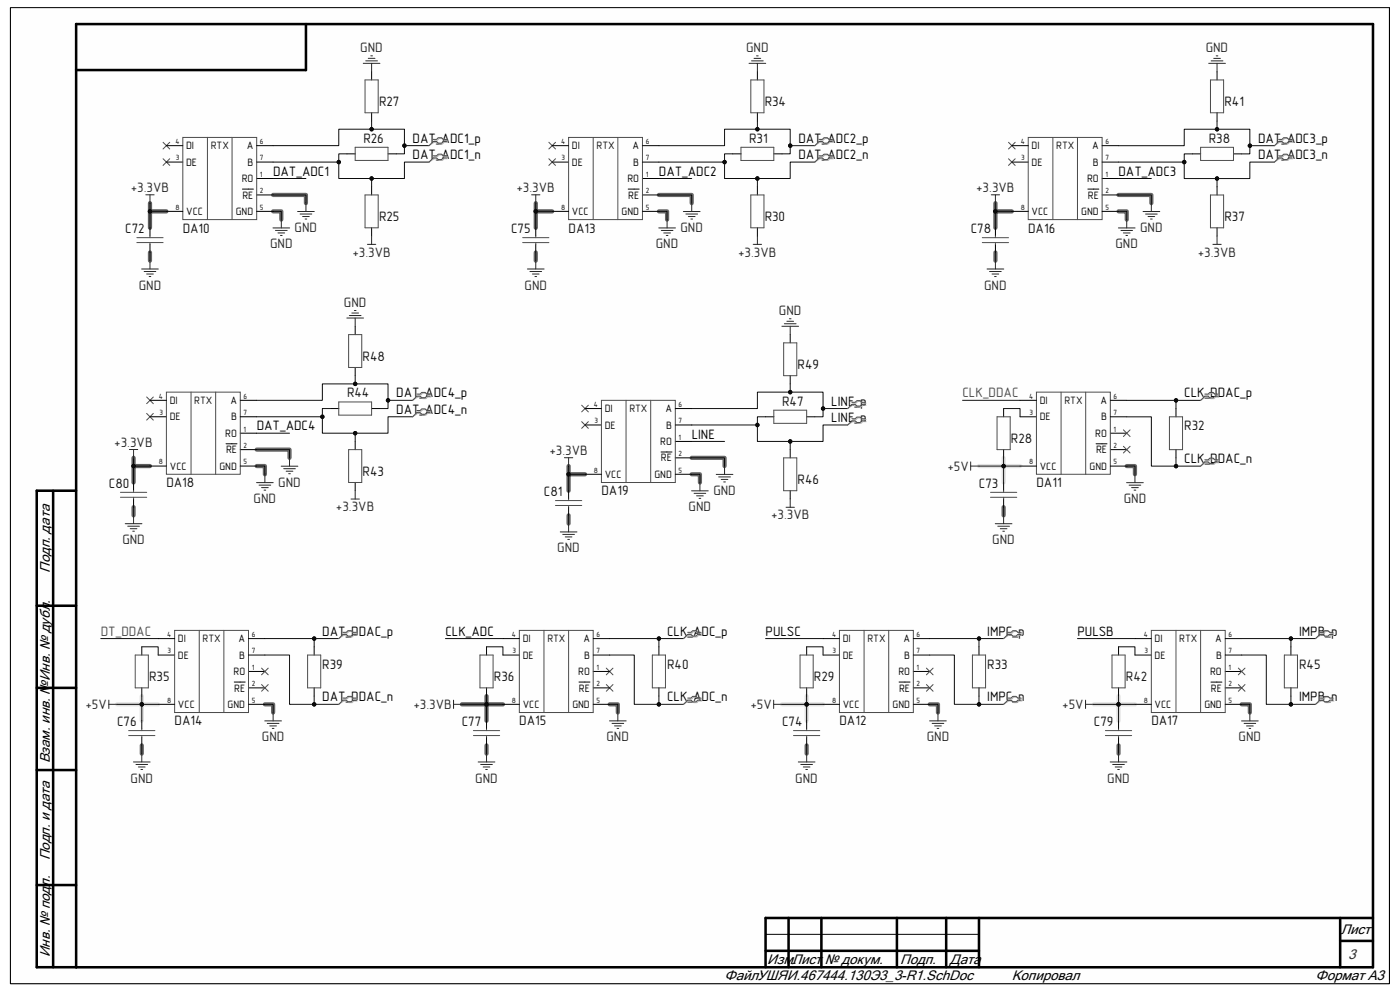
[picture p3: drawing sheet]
<svg xmlns="http://www.w3.org/2000/svg" width="420mm" height="297mm" viewBox="0 0 420 297" stroke-linecap="round" stroke-linejoin="round" font-family="sans-serif">
<path d="M3.1 2.3h413.7v292.5h-413.7z" fill-rule="evenodd" fill="#fefefe"/>
<path d="M3.1 2.3h413.7v292.5h-413.7z" fill="none" stroke="#000" stroke-width=".3"/>
<path d="M3.1 2.3h413.7v292.5h-413.7z" fill-rule="evenodd" fill="#fefefe"/>
<g fill="none" stroke="#000" stroke-width=".3">
<path d="M3.1 2.3h413.7v292.5h-413.7zM111.5 21.5v2.5M111.5 33.8v2.5M111.5 56v2.4M45 68.3v2.4M45 73.2v2.5M111.5 68.3v2.4M160.7 68.3v2.4M160.7 73.2v2.5M170.6 147.1v2.4M170.6 152v2.5M42.5 193.9v2.4"/>
<path d="M47.5 196.3h4.9M47.5 191.4h4.9M74.5 196.3h5M74.5 191.4h5M94.2 193.9v2.4M146 193.9v2.4M197.7 193.9v2.4M242 193.9v2.4M246.9 196.3h4.9M246.9 191.4h4.9M274 196.3h4.9M274 191.4h4.9"/>
<path d="M293.7 193.9v2.4M335.6 193.9v2.4M340.5 196.3h4.9M340.5 191.4h4.9M367.6 196.3h4.9M367.6 191.4h4.9M387.3 193.9v2.4M42.5 206.2v2.4M42.5 216v2.5M47.5 211.1h4.9M70.3 204.4h3.3M74.5 206.2h5"/>
<path d="M74.5 201.2h5M74.5 211.1h5M94.2 206.2v2.4M146 206.2v2.4M146 216v2.5M197.7 206.2v2.4M242 206.2v2.4M242 216v2.5M246.9 211.1h4.9M269.7 204.4h3.3M274 206.2h4.9M274 201.2h4.9"/>
<path d="M274 211.1h4.9M293.7 206.2v2.4M335.6 206.2v2.4M335.6 216v2.5M340.5 211.1h4.9M363.3 204.4h3.3M367.6 206.2h4.9M367.6 201.3h4.9M367.6 211.1h4.9M387.3 206.2v2.4M42.5 220.9v2.5M146 220.9v2.5"/>
<path d="M242 220.9v2.5M335.6 220.9v2.5M229.7 280h64"/>
</g>
<g fill="none" stroke="#686868" stroke-width="1.3">
<path d="M81.9 58.4h9.9v2.5M197.7 58.4h9.8v2.5M335.6 58.4h9.8v2.5M45 75.7v2.4M81.9 63.3h2.5v2.5M160.7 75.7v2.4M197.7 63.4h2.4v2.4M298.6 75.7v2.4M335.6 63.4h2.4v2.4M77 139.7h2.5v2.4M77 134.8h9.9v2.4M207.5 137.2h9.9v2.5"/>
<path d="M338 139.7h2.5v2.4M40.1 152v2.5M170.6 154.5v2.4M207.5 142.1h2.5v2.5M301.1 152v2.5M79.5 211.1h2.4v2.5M182.9 211.1h2.4v2.5M278.9 211.1h2.5v2.5M372.5 211.1h2.4v2.5M42.5 223.4v2.5M146 223.4v2.5M242 223.4v2.5"/>
<path d="M335.6 223.4v2.5"/>
</g>
<path d="M45 60.9v2.4M49.9 63.3h-4.9v5M160.7 60.9v2.5h5M160.7 63.4v4.9M298.6 60.9v2.5M303.5 63.4h-4.9v4.9M40.1 137.2v2.5M45 139.7h-4.9v4.9M170.6 139.7v2.4M175.5 142.1h-4.9v5M138.6 211.1h12.3M146 208.6v7.4" fill="none" stroke="#5a5a5a" stroke-width="1.3"/>
<path d="M293.7 139.7h12.3M301.1 137.2v7.4M35.1 211.1h12.4M42.5 208.6v7.4M234.6 211.1h12.3M242 208.6v7.4M328.2 211.1h12.3M335.6 208.6v7.4" fill="none" stroke="#e2e2e2" stroke-width="1.3"/>
<g fill="none" stroke="#000" stroke-width=".76">
<path d="M91.8 7.2v13.8h-69M15.9 147.1v142.8M22.8 147.1h-11.8v142.8h400.9v-282.7h-389.1v282.7M11 181.5h11.8M11 206.2h11.8M11 230.8h11.8M11 265.3h11.8M236.6 275.1v14.8M246.4 275.1v14.8M269.1 275.1v14.8M283.8 275.1v14.8M293.7 275.1v14.8"/>
<path d="M402 275.1v14.8M411.9 275.1h-182.2v14.8M229.7 285h64M402 282h9.9"/>
</g>
<g fill="none" stroke="#4c4c4c" stroke-width=".3">
<path d="M109.5 24h3.9v9.8h-3.9zM48.9 47.6l2 2M48.9 42.7l2 2M50.9 47.6l-2 2M50.9 42.7l-2 2M109.5 58.4h3.9v9.9h-3.9zM164.7 47.6l2 2M164.7 42.7l2 2M166.7 47.6l-2 2M166.7 42.7l-2 2M41.1 72.7h7.8M41.1 71.2h7.8"/>
<path d="M45 70.7v.5M45 72.7v.5M156.8 72.7h7.9M156.8 71.2h7.9M160.7 70.7v.5M160.7 72.7v.5M174.5 126.4l2 2M174.5 121.4l2 2M176.5 126.4l-2 2M176.5 121.4l-2 2M166.6 151.5h7.9M166.6 150h7.9"/>
<path d="M170.6 149.5v.5M170.6 151.5v.5M40.6 196.3h3.9v9.9h-3.9zM52.4 188.9h22.1v24.7h-22.1zM59.8 188.9v24.7M67.2 188.9v24.7M92.3 196.3h3.9v9.9h-3.9zM144 196.3h3.9v9.9h-3.9zM195.7 196.3h3.9v9.9h-3.9zM240 196.3h4v9.9h-4zM251.8 188.9h22.2v24.7h-22.2zM259.2 188.9v24.7"/>
<path d="M266.6 188.9v24.7M291.7 196.3h4v9.9h-4zM333.6 196.3h3.9v9.9h-3.9zM345.4 188.9h22.2v24.7h-22.2zM352.8 188.9v24.7M360.2 188.9v24.7M385.3 196.3h3.9v9.9h-3.9zM38.6 219h7.9M42.5 218.5v.5M78.5 200.2l2 2M78.5 205.2l2 2M80.5 200.2l-2 2"/>
<path d="M80.5 205.2l-2 2M142 219h7.9M146 218.5v.5M181.9 200.2l2 2M181.9 205.2l2 2M183.9 200.2l-2 2M183.9 205.2l-2 2M238 219h7.9M242 218.5v.5M277.9 200.2l2 2M277.9 205.2l2 2M279.9 200.2l-2 2"/>
<path d="M279.9 205.2l-2 2M331.6 219h7.9M335.6 218.5v.5M371.5 200.2l2 2M371.5 205.2l2 2M373.5 200.2l-2 2M373.5 205.2l-2 2M38.6 220.5h7.9M42.5 220.5v.4M142 220.5h7.9M146 220.5v.4M238 220.5h7.9"/>
<path d="M242 220.5v.4M331.6 220.5h7.9M335.6 220.5v.4"/>
</g>
<g fill="none" stroke="#262626" stroke-width=".3">
<path d="M109 19h5M109.7 18.2h3.5M110.5 17.5h2M111.2 16.7h.5M111.5 19v2.5M43.7 58.4h2.5M45 58.4v2.5M159.5 58.4h2.5M160.7 58.4v2.5M45 78.1v2.5M81.9 68.3h5M82.6 69.1h3.5"/>
<path d="M83.4 69.8h2M84.1 70.6h.5M84.4 65.8v2.5M89.3 63.4h5M90 64.1h3.5M90.8 64.9h2M91.5 65.6h.5M91.8 60.9v2.5M110.2 73.2h2.5M111.5 70.7v2.5M160.7 78.1v2.5M197.6 68.3h5"/>
<path d="M198.4 69.1h3.5M199.1 69.8h2M199.9 70.6h.5M200.1 65.8v2.5M205 63.4h5M205.8 64.1h3.5M206.5 64.9h2M207.3 65.6h.5M207.5 60.9v2.5M42.5 80.6h5M43.2 81.4h3.5M44 82.1h2"/>
<path d="M44.7 82.9h.5M158.2 80.6h5M159 81.4h3.5M159.7 82.1h2M160.5 82.9h.5M169.3 137.2h2.5M170.6 137.2v2.5M217.4 139.7v2.5M168.1 159.4h5M170.6 156.9v2.5M207.5 147.1h5M208.2 147.9h3.5"/>
<path d="M209 148.6h2M209.7 149.4h.5M210 144.6v2.5M214.9 142.2h5M215.6 142.9h3.5M216.4 143.7h2M217.1 144.4h.5M168.8 160.2h3.5M169.6 160.9h2M170.3 161.7h.5M32.6 211.1h2.5M32.6 209.8v2.5"/>
<path d="M79.4 216.1h5M80.2 216.8h3.5M80.9 217.6h2M81.7 218.3h.5M81.9 213.6v2.5M136.1 211.1h2.5M136.1 209.8v2.5M182.8 216.1h5.1M183.6 216.8h3.5M184.4 217.6h2M185.1 218.3h.5M185.3 213.6v2.5"/>
<path d="M232.1 211.1h2.5M232.1 209.8v2.5M278.9 216.1h5M279.6 216.8h3.5M280.4 217.6h2M281.1 218.3h.5M281.4 213.6v2.5M325.7 209.8v2.5M325.7 211.1h2.5M372.4 216.1h5.1M373.2 216.8h3.5M374 217.6h2"/>
<path d="M374.7 218.3h.5M374.9 213.6v2.5M40 228.4h5M40.8 229.1h3.5M41.5 229.9h2M42.3 230.6h.5M42.5 225.9v2.5M143.4 228.4h5.1M144.2 229.1h3.5M144.9 229.9h2M145.7 230.6h.5M146 225.9v2.5"/>
<path d="M239.5 228.4h5M240.2 229.1h3.5M241 229.9h2M241.7 230.6h.5M242 225.9v2.5M333 228.4h5.1M333.8 229.1h3.5M334.5 229.9h2M335.3 230.6h.5M335.6 225.9v2.5"/>
</g>
<path d="M45 75.7v2.4M49.9 63.3h-4.9v5" fill="none" stroke="#0e0e0e" stroke-width=".3"/>
<circle cx="45" cy="63.3" r=".5" fill="#0e0e0e"/>
<g fill="none" stroke="#0e0e0e" stroke-width=".3">
<path d="M45 60.9v2.4M81.9 63.3h2.5v2.5"/>
<circle cx="45" cy="63.3" r=".5"/>
</g>
<circle cx="45" cy="63.3" r=".5" fill="#0e0e0e"/>
<g fill="none" stroke="#0e0e0e" stroke-width=".3">
<path d="M81.9 58.4h9.9v2.5M81.9 53.5h9.9M160.7 60.9v2.5h5M160.7 75.7v2.4M197.7 63.4h2.4v2.4"/>
<circle cx="45" cy="63.3" r=".5"/>
</g>
<circle cx="160.7" cy="63.4" r=".5" fill="#0e0e0e"/>
<g fill="none" stroke="#0e0e0e" stroke-width=".3">
<path d="M197.7 58.4h9.8v2.5M197.7 53.5h9.8M170.6 154.5v2.4M175.5 142.1h-4.9v5"/>
<circle cx="160.7" cy="63.4" r=".5"/>
</g>
<circle cx="170.6" cy="142.1" r=".5" fill="#0e0e0e"/>
<g fill="none" stroke="#0e0e0e" stroke-width=".3">
<path d="M170.6 139.7v2.4M207.5 142.1h2.5v2.5"/>
<circle cx="170.6" cy="142.1" r=".5"/>
</g>
<circle cx="170.6" cy="142.1" r=".5" fill="#0e0e0e"/>
<g fill="none" stroke="#0e0e0e" stroke-width=".3">
<path d="M207.5 137.2h9.9v2.5M207.5 132.3h9.9M335.6 208.6v7.4M335.6 223.4v2.5"/>
<circle cx="170.6" cy="142.1" r=".5"/>
</g>
<circle cx="335.6" cy="211.1" r=".5" fill="#0e0e0e"/>
<g fill="none" stroke="#0e0e0e" stroke-width=".3">
<path d="M335.6 211.1h4.9"/>
<circle cx="335.6" cy="211.1" r=".5"/>
</g>
<circle cx="335.6" cy="211.1" r=".5" fill="#0e0e0e"/>
<g fill="none" stroke="#0e0e0e" stroke-width=".3">
<path d="M335.6 193.9h4.9v2.4M328.2 211.1h7.4M372.5 211.1h2.4v2.5"/>
<circle cx="335.6" cy="211.1" r=".5"/>
</g>
<circle cx="335.6" cy="211.1" r=".5" fill="#0e0e0e"/>
<g fill="none" stroke="#0e0e0e" stroke-width=".3">
<path d="M323.2 191.4h17.3M372.5 191.4h14.8v2.5"/>
<circle cx="335.6" cy="211.1" r=".5"/>
</g>
<circle cx="387.3" cy="191.4" r=".5" fill="#0e0e0e"/>
<g fill="none" stroke="#0e0e0e" stroke-width=".3">
<path d="M387.3 191.4h7.4"/>
<circle cx="387.3" cy="191.4" r=".5"/>
</g>
<circle cx="387.3" cy="191.4" r=".5" fill="#0e0e0e"/>
<g fill="none" stroke="#0e0e0e" stroke-width=".3">
<path d="M372.5 196.3h7.4v14.8h14.8"/>
<circle cx="387.3" cy="191.4" r=".5"/>
</g>
<circle cx="387.3" cy="211.1" r=".5" fill="#0e0e0e"/>
<g fill="none" stroke="#0e0e0e" stroke-width=".3">
<path d="M387.3 208.6v2.5"/>
<circle cx="387.3" cy="211.1" r=".5"/>
</g>
<circle cx="387.3" cy="211.1" r=".5" fill="#0e0e0e"/>
<g fill="none" stroke="#0e0e0e" stroke-width=".3">
<path d="M42.5 208.6v7.4M42.5 223.4v2.5"/>
<circle cx="387.3" cy="211.1" r=".5"/>
</g>
<circle cx="42.5" cy="211.1" r=".5" fill="#0e0e0e"/>
<g fill="none" stroke="#0e0e0e" stroke-width=".3">
<path d="M42.5 211.1h5"/>
<circle cx="42.5" cy="211.1" r=".5"/>
</g>
<circle cx="42.5" cy="211.1" r=".5" fill="#0e0e0e"/>
<g fill="none" stroke="#0e0e0e" stroke-width=".3">
<path d="M42.5 193.9h5v2.4M35.1 211.1h7.4M79.5 211.1h2.4v2.5"/>
<circle cx="42.5" cy="211.1" r=".5"/>
</g>
<circle cx="42.5" cy="211.1" r=".5" fill="#0e0e0e"/>
<g fill="none" stroke="#0e0e0e" stroke-width=".3">
<path d="M30.2 191.4h17.3M79.5 191.4h14.7v2.5"/>
<circle cx="42.5" cy="211.1" r=".5"/>
</g>
<circle cx="94.3" cy="191.4" r=".5" fill="#0e0e0e"/>
<g fill="none" stroke="#0e0e0e" stroke-width=".3">
<path d="M94.2 191.4h7.4"/>
<circle cx="94.3" cy="191.4" r=".5"/>
</g>
<circle cx="94.3" cy="191.4" r=".5" fill="#0e0e0e"/>
<g fill="none" stroke="#0e0e0e" stroke-width=".3">
<path d="M79.5 196.3h7.4v14.8h14.7"/>
<circle cx="94.3" cy="191.4" r=".5"/>
</g>
<circle cx="94.3" cy="211.1" r=".5" fill="#0e0e0e"/>
<g fill="none" stroke="#0e0e0e" stroke-width=".3">
<path d="M94.2 208.6v2.5"/>
<circle cx="94.3" cy="211.1" r=".5"/>
</g>
<circle cx="94.3" cy="211.1" r=".5" fill="#0e0e0e"/>
<g fill="none" stroke="#0e0e0e" stroke-width=".3">
<path d="M146 208.6v7.4M146 223.4v2.5"/>
<circle cx="94.3" cy="211.1" r=".5"/>
</g>
<circle cx="146" cy="211.1" r=".5" fill="#0e0e0e"/>
<g fill="none" stroke="#0e0e0e" stroke-width=".3">
<path d="M146 211.1h4.9"/>
<circle cx="146" cy="211.1" r=".5"/>
</g>
<circle cx="146" cy="211.1" r=".5" fill="#0e0e0e"/>
<g fill="none" stroke="#0e0e0e" stroke-width=".3">
<path d="M146 193.9h4.9v2.4M138.6 211.1h7.4M182.9 211.1h2.4v2.5"/>
<circle cx="146" cy="211.1" r=".5"/>
</g>
<circle cx="146" cy="211.1" r=".5" fill="#0e0e0e"/>
<g fill="none" stroke="#0e0e0e" stroke-width=".3">
<path d="M133.6 191.4h17.3M182.9 191.4h14.8v2.5"/>
<circle cx="146" cy="211.1" r=".5"/>
</g>
<circle cx="197.7" cy="191.4" r=".5" fill="#0e0e0e"/>
<g fill="none" stroke="#0e0e0e" stroke-width=".3">
<path d="M197.7 191.4h7.4"/>
<circle cx="197.7" cy="191.4" r=".5"/>
</g>
<circle cx="197.7" cy="191.4" r=".5" fill="#0e0e0e"/>
<g fill="none" stroke="#0e0e0e" stroke-width=".3">
<path d="M182.9 196.3h7.4v14.8h14.8"/>
<circle cx="197.7" cy="191.4" r=".5"/>
</g>
<circle cx="197.7" cy="211.1" r=".5" fill="#0e0e0e"/>
<g fill="none" stroke="#0e0e0e" stroke-width=".3">
<path d="M197.7 208.6v2.5"/>
<circle cx="197.7" cy="211.1" r=".5"/>
</g>
<circle cx="197.7" cy="211.1" r=".5" fill="#0e0e0e"/>
<g fill="none" stroke="#0e0e0e" stroke-width=".3">
<path d="M242 208.6v7.4M242 223.4v2.5"/>
<circle cx="197.7" cy="211.1" r=".5"/>
</g>
<circle cx="242" cy="211.1" r=".5" fill="#0e0e0e"/>
<g fill="none" stroke="#0e0e0e" stroke-width=".3">
<path d="M242 211.1h4.9"/>
<circle cx="242" cy="211.1" r=".5"/>
</g>
<circle cx="242" cy="211.1" r=".5" fill="#0e0e0e"/>
<g fill="none" stroke="#0e0e0e" stroke-width=".3">
<path d="M242 193.9h4.9v2.4M234.6 211.1h7.4M278.9 211.1h2.5v2.5"/>
<circle cx="242" cy="211.1" r=".5"/>
</g>
<circle cx="242" cy="211.1" r=".5" fill="#0e0e0e"/>
<g fill="none" stroke="#0e0e0e" stroke-width=".3">
<path d="M229.7 191.4h17.2M278.9 191.4h14.8v2.5"/>
<circle cx="242" cy="211.1" r=".5"/>
</g>
<circle cx="293.7" cy="191.4" r=".5" fill="#0e0e0e"/>
<g fill="none" stroke="#0e0e0e" stroke-width=".3">
<path d="M293.7 191.4h7.4"/>
<circle cx="293.7" cy="191.4" r=".5"/>
</g>
<circle cx="293.7" cy="191.4" r=".5" fill="#0e0e0e"/>
<g fill="none" stroke="#0e0e0e" stroke-width=".3">
<path d="M278.9 196.3h7.4v14.8h14.8"/>
<circle cx="293.7" cy="191.4" r=".5"/>
</g>
<circle cx="293.7" cy="211.1" r=".5" fill="#0e0e0e"/>
<g fill="none" stroke="#0e0e0e" stroke-width=".3">
<path d="M293.7 208.6v2.5"/>
<circle cx="293.7" cy="211.1" r=".5"/>
</g>
<circle cx="293.7" cy="211.1" r=".5" fill="#0e0e0e"/>
<g fill="none" stroke="#0e0e0e" stroke-width=".3">
<path d="M81.9 43.7h19.7v-5h19.7v5h7.4"/>
<circle cx="293.7" cy="211.1" r=".5"/>
</g>
<circle cx="111.5" cy="38.7" r=".5" fill="#0e0e0e"/>
<circle cx="111.5" cy="38.7" r=".5" fill="none" stroke="#0e0e0e" stroke-width=".3"/>
<circle cx="121.3" cy="43.7" r=".5" fill="#0e0e0e"/>
<g fill="none" stroke="#0e0e0e" stroke-width=".3">
<path d="M81.9 48.6h19.7v4.9h19.7v-4.9h7.4"/>
<circle cx="121.3" cy="43.7" r=".5"/>
</g>
<circle cx="101.6" cy="48.6" r=".5" fill="#0e0e0e"/>
<circle cx="101.6" cy="48.6" r=".5" fill="none" stroke="#0e0e0e" stroke-width=".3"/>
<circle cx="111.5" cy="53.5" r=".5" fill="#0e0e0e"/>
<g fill="none" stroke="#0e0e0e" stroke-width=".3">
<path d="M111.5 53.5v2.5"/>
<circle cx="111.5" cy="53.5" r=".5"/>
</g>
<circle cx="111.5" cy="53.5" r=".5" fill="#0e0e0e"/>
<g fill="none" stroke="#0e0e0e" stroke-width=".3">
<path d="M111.5 36.3v2.4"/>
<circle cx="111.5" cy="53.5" r=".5"/>
</g>
<circle cx="111.5" cy="38.7" r=".5" fill="#0e0e0e"/>
<g fill="none" stroke="#0e0e0e" stroke-width=".3">
<path d="M104.1 46.1h-2.5v2.5"/>
<circle cx="111.5" cy="38.7" r=".5"/>
</g>
<circle cx="101.6" cy="48.6" r=".5" fill="#0e0e0e"/>
<g fill="none" stroke="#0e0e0e" stroke-width=".3">
<path d="M121.3 43.7v2.4h-2.4"/>
<circle cx="101.6" cy="48.6" r=".5"/>
</g>
<circle cx="121.3" cy="43.7" r=".5" fill="#0e0e0e"/>
<g fill="none" stroke="#0e0e0e" stroke-width=".3">
<path d="M197.7 43.7h19.7v-5h19.7v5h7.3"/>
<circle cx="121.3" cy="43.7" r=".5"/>
</g>
<path d="M227.2 21.5v2.5M227.2 33.8v2.5M219.8 46.1h2.5M232.1 46.1h2.5" fill="none" stroke="#000" stroke-width=".3"/>
<path d="M225.2 24h4v9.8h-4zM222.3 44.1h9.8v4h-9.8z" fill="none" stroke="#4c4c4c" stroke-width=".3"/>
<path d="M224.7 19h5M225.5 18.2h3.5M226.2 17.5h2M227 16.7h.5M227.2 19v2.5M226 73.2h2.5M227.2 70.7v2.5" fill="none" stroke="#262626" stroke-width=".3"/>
<circle cx="227.2" cy="38.7" r=".5" fill="#0e0e0e"/>
<circle cx="227.2" cy="38.7" r=".5" fill="none" stroke="#0e0e0e" stroke-width=".3"/>
<circle cx="237.1" cy="43.7" r=".5" fill="#0e0e0e"/>
<g fill="none" stroke="#0e0e0e" stroke-width=".3">
<path d="M197.7 48.6h19.7v4.9h19.7v-4.9h7.3"/>
<circle cx="237.1" cy="43.7" r=".5"/>
</g>
<circle cx="217.4" cy="48.6" r=".5" fill="#0e0e0e"/>
<circle cx="217.4" cy="48.6" r=".5" fill="none" stroke="#0e0e0e" stroke-width=".3"/>
<circle cx="227.2" cy="53.5" r=".5" fill="#0e0e0e"/>
<g fill="none" stroke="#0e0e0e" stroke-width=".3">
<path d="M227.2 53.5v2.5"/>
<circle cx="227.2" cy="53.5" r=".5"/>
</g>
<circle cx="227.2" cy="53.5" r=".5" fill="#0e0e0e"/>
<g fill="none" stroke="#0e0e0e" stroke-width=".3">
<path d="M227.2 36.3v2.4"/>
<circle cx="227.2" cy="53.5" r=".5"/>
</g>
<circle cx="227.2" cy="38.7" r=".5" fill="#0e0e0e"/>
<g fill="none" stroke="#0e0e0e" stroke-width=".3">
<path d="M219.8 46.1h-2.4v2.5"/>
<circle cx="227.2" cy="38.7" r=".5"/>
</g>
<circle cx="217.4" cy="48.6" r=".5" fill="#0e0e0e"/>
<g fill="none" stroke="#0e0e0e" stroke-width=".3">
<path d="M237.1 43.7v2.4h-2.5"/>
<circle cx="217.4" cy="48.6" r=".5"/>
</g>
<circle cx="237.1" cy="43.7" r=".5" fill="#0e0e0e"/>
<g fill="none" stroke="#0e0e0e" stroke-width=".3">
<path d="M298.6 75.7v2.4M303.5 63.4h-4.9v4.9"/>
<circle cx="237.1" cy="43.7" r=".5"/>
</g>
<path d="M298.6 68.3v2.4M298.6 73.2v2.5" fill="none" stroke="#000" stroke-width=".3"/>
<path d="M302.5 47.6l2 2M302.5 42.7l2 2M304.5 47.6l-2 2M304.5 42.7l-2 2M294.7 72.7h7.9M294.7 71.2h7.9M298.6 70.7v.5M298.6 72.7v.5" fill="none" stroke="#4c4c4c" stroke-width=".3"/>
<g fill="none" stroke="#262626" stroke-width=".3">
<path d="M298.6 78.1v2.5M335.5 68.3h5M336.3 69.1h3.5M337 69.8h2M337.8 70.6h.5M338 65.8v2.5M342.9 63.4h5M343.7 64.2h3.5M344.4 64.9h2M345.2 65.6h.5M345.4 60.9v2.5M296.1 80.6h5"/>
<path d="M296.9 81.4h3.5M297.6 82.1h2M298.4 82.9h.5"/>
</g>
<circle cx="298.6" cy="63.4" r=".5" fill="#0e0e0e"/>
<g fill="none" stroke="#0e0e0e" stroke-width=".3">
<path d="M298.6 60.9v2.5M335.6 63.4h2.4v2.4"/>
<circle cx="298.6" cy="63.4" r=".5"/>
</g>
<circle cx="298.6" cy="63.4" r=".5" fill="#0e0e0e"/>
<g fill="none" stroke="#0e0e0e" stroke-width=".3">
<path d="M335.6 58.4h9.8v2.5M335.6 43.7h19.7v-5h19.6v5h7.4M335.6 53.5h9.8"/>
<circle cx="298.6" cy="63.4" r=".5"/>
</g>
<path d="M365.1 21.5v2.5M365.1 33.8v2.5M357.7 46.1h2.5M365.1 56v2.4M370 46.1h2.5M365.1 68.3v2.4" fill="none" stroke="#000" stroke-width=".3"/>
<path d="M363.1 24h4v9.8h-4zM360.2 44.2h9.8v3.9h-9.8zM363.1 58.4h4v9.9h-4z" fill="none" stroke="#4c4c4c" stroke-width=".3"/>
<path d="M362.6 19h5M363.3 18.2h3.6M364.1 17.5h2M364.8 16.7h.6M365.1 19v2.5" fill="none" stroke="#262626" stroke-width=".3"/>
<circle cx="365.1" cy="38.7" r=".5" fill="#0e0e0e"/>
<circle cx="365.1" cy="38.7" r=".5" fill="none" stroke="#0e0e0e" stroke-width=".3"/>
<circle cx="375" cy="43.7" r=".5" fill="#0e0e0e"/>
<g fill="none" stroke="#0e0e0e" stroke-width=".3">
<path d="M335.6 48.6h19.7v4.9h19.6v-4.9h7.4"/>
<circle cx="375" cy="43.7" r=".5"/>
</g>
<circle cx="355.3" cy="48.6" r=".5" fill="#0e0e0e"/>
<circle cx="355.3" cy="48.6" r=".5" fill="none" stroke="#0e0e0e" stroke-width=".3"/>
<circle cx="365.1" cy="53.5" r=".5" fill="#0e0e0e"/>
<g fill="none" stroke="#0e0e0e" stroke-width=".3">
<path d="M365.1 53.5v2.5"/>
<circle cx="365.1" cy="53.5" r=".5"/>
</g>
<circle cx="365.1" cy="53.5" r=".5" fill="#0e0e0e"/>
<g fill="none" stroke="#0e0e0e" stroke-width=".3">
<path d="M365.1 36.3v2.4"/>
<circle cx="365.1" cy="53.5" r=".5"/>
</g>
<circle cx="365.1" cy="38.7" r=".5" fill="#0e0e0e"/>
<g fill="none" stroke="#0e0e0e" stroke-width=".3">
<path d="M357.7 46.1h-2.4v2.5"/>
<circle cx="365.1" cy="38.7" r=".5"/>
</g>
<circle cx="355.3" cy="48.6" r=".5" fill="#0e0e0e"/>
<g fill="none" stroke="#0e0e0e" stroke-width=".3">
<path d="M374.9 43.7v2.4h-2.4"/>
<circle cx="355.3" cy="48.6" r=".5"/>
</g>
<circle cx="375" cy="43.7" r=".5" fill="#0e0e0e"/>
<g fill="none" stroke="#0e0e0e" stroke-width=".3">
<path d="M207.5 122.4h19.7v-4.9h19.7v4.9h7.4"/>
<circle cx="375" cy="43.7" r=".5"/>
</g>
<path d="M237.1 100.3v2.5M237.1 112.6v2.5M229.7 124.9h2.4M237.1 134.8v2.4M242 124.9h2.4M237.1 147.1v2.4" fill="none" stroke="#000" stroke-width=".3"/>
<path d="M235.1 102.8h3.9v9.8h-3.9zM232.1 122.9h9.9v4h-9.9zM235.1 137.2h3.9v9.9h-3.9z" fill="none" stroke="#4c4c4c" stroke-width=".3"/>
<path d="M234.6 97.8h5M235.3 97h3.5M236.1 96.3h2M236.8 95.5h.5M237.1 97.8v2.5M235.8 152h2.5M237.1 149.5v2.5" fill="none" stroke="#262626" stroke-width=".3"/>
<circle cx="237.1" cy="117.5" r=".5" fill="#0e0e0e"/>
<circle cx="237.1" cy="117.5" r=".5" fill="none" stroke="#0e0e0e" stroke-width=".3"/>
<circle cx="246.9" cy="122.4" r=".5" fill="#0e0e0e"/>
<g fill="none" stroke="#0e0e0e" stroke-width=".3">
<path d="M207.5 127.4h19.7v4.9h19.7v-4.9h7.4"/>
<circle cx="246.9" cy="122.4" r=".5"/>
</g>
<circle cx="227.2" cy="127.4" r=".5" fill="#0e0e0e"/>
<circle cx="227.2" cy="127.4" r=".5" fill="none" stroke="#0e0e0e" stroke-width=".3"/>
<circle cx="237.1" cy="132.3" r=".5" fill="#0e0e0e"/>
<g fill="none" stroke="#0e0e0e" stroke-width=".3">
<path d="M237.1 132.3v2.5"/>
<circle cx="237.1" cy="132.3" r=".5"/>
</g>
<circle cx="237.1" cy="132.3" r=".5" fill="#0e0e0e"/>
<g fill="none" stroke="#0e0e0e" stroke-width=".3">
<path d="M237.1 115.1v2.4"/>
<circle cx="237.1" cy="132.3" r=".5"/>
</g>
<circle cx="237.1" cy="117.5" r=".5" fill="#0e0e0e"/>
<g fill="none" stroke="#0e0e0e" stroke-width=".3">
<path d="M229.7 124.9h-2.5v2.5"/>
<circle cx="237.1" cy="117.5" r=".5"/>
</g>
<circle cx="227.2" cy="127.4" r=".5" fill="#0e0e0e"/>
<g fill="none" stroke="#0e0e0e" stroke-width=".3">
<path d="M246.9 122.4v2.5h-2.5"/>
<circle cx="227.2" cy="127.4" r=".5"/>
</g>
<circle cx="246.9" cy="122.4" r=".5" fill="#0e0e0e"/>
<g fill="none" stroke="#0e0e0e" stroke-width=".3">
<path d="M160.7 63.4v4.9"/>
<circle cx="246.9" cy="122.4" r=".5"/>
</g>
<circle cx="160.7" cy="63.4" r=".5" fill="#0e0e0e"/>
<g fill="none" stroke="#0e0e0e" stroke-width=".3">
<path d="M45 139.7h-4.9v4.9M40.1 152v2.5"/>
<circle cx="160.7" cy="63.4" r=".5"/>
</g>
<g fill="none" stroke="#000" stroke-width=".3">
<path d="M49.9 48.6h4.9M49.9 43.7h4.9M72.7 56.7h3.3M77 48.6h4.9M77 58.4h4.9M77 53.5h4.9M77 43.7h4.9M165.7 48.6h4.9M165.7 43.7h4.9M188.5 56.7h3.2M192.7 48.6h5M192.7 58.4h5"/>
<path d="M192.7 53.5h5M192.7 43.7h5M303.5 48.6h5M303.5 43.7h5M326.3 56.7h3.3M330.6 48.6h5M330.6 58.4h5M330.6 53.5h5M330.6 43.7h5M49.9 63.3h4.9M77 63.3h4.9M165.7 63.4h4.9"/>
<path d="M192.7 63.4h5M303.5 63.4h5M330.6 63.4h5M40.1 144.6v2.5M40.1 149.5v2.5"/>
</g>
<g fill="none" stroke="#4c4c4c" stroke-width=".3">
<path d="M54.8 41.2h22.2v24.6h-22.2zM62.2 41.2v24.6M69.6 41.2v24.6M170.6 41.2h22.1v24.6h-22.1zM178 41.2v24.6M185.3 41.2v24.6M308.5 41.2h22.1v24.6h-22.1zM315.8 41.2v24.6M323.2 41.2v24.6M44 119l2 2M46 119l-2 2M44 123.9l2 2"/>
<path d="M46 123.9l-2 2M36.1 149h7.9M36.1 147.6h7.9M40.1 147.1v.5M40.1 149v.5"/>
</g>
<g fill="none" stroke="#262626" stroke-width=".3">
<path d="M84.4 139.7h5M86.9 137.2v2.5M37.6 157h5M38.3 157.7h3.5M39.1 158.5h2M39.8 159.2h.5M40.1 154.5v2.4M77 144.6h5M77.7 145.4h3.5M78.5 146.1h2M79.2 146.9h.5M79.5 142.1v2.5"/>
<path d="M85.1 140.5h3.5M85.9 141.2h2M86.6 142h.5"/>
</g>
<circle cx="40.1" cy="139.7" r=".5" fill="#0e0e0e"/>
<g fill="none" stroke="#0e0e0e" stroke-width=".3">
<path d="M40.1 137.2v2.5M77 139.7h2.5v2.4"/>
<circle cx="40.1" cy="139.7" r=".5"/>
</g>
<circle cx="40.1" cy="139.7" r=".5" fill="#0e0e0e"/>
<g fill="none" stroke="#0e0e0e" stroke-width=".3">
<path d="M77 120h19.7v-4.9h19.7v4.9h7.4M77 134.8h9.9v2.4M77 129.8h9.9"/>
<circle cx="40.1" cy="139.7" r=".5"/>
</g>
<path d="M106.6 97.8v2.5M106.6 110.1v2.5M99.2 122.4h2.4M106.6 132.3v2.5M111.5 122.4h2.4M106.6 144.6v2.5" fill="none" stroke="#000" stroke-width=".3"/>
<path d="M104.6 100.3h3.9v9.8h-3.9zM101.6 120.5h9.9v3.9h-9.9zM104.6 134.8h3.9v9.8h-3.9z" fill="none" stroke="#4c4c4c" stroke-width=".3"/>
<path d="M104.1 95.3h5M104.8 94.6h3.5M105.6 93.8h2M106.3 93.1h.5M106.6 95.3v2.5" fill="none" stroke="#262626" stroke-width=".3"/>
<circle cx="106.6" cy="115.1" r=".5" fill="#0e0e0e"/>
<circle cx="106.6" cy="115.1" r=".5" fill="none" stroke="#0e0e0e" stroke-width=".3"/>
<circle cx="116.4" cy="120" r=".5" fill="#0e0e0e"/>
<g fill="none" stroke="#0e0e0e" stroke-width=".3">
<path d="M77 124.9h19.7v4.9h19.7v-4.9h7.4"/>
<circle cx="116.4" cy="120" r=".5"/>
</g>
<circle cx="96.7" cy="124.9" r=".5" fill="#0e0e0e"/>
<circle cx="96.7" cy="124.9" r=".5" fill="none" stroke="#0e0e0e" stroke-width=".3"/>
<circle cx="106.6" cy="129.8" r=".5" fill="#0e0e0e"/>
<g fill="none" stroke="#0e0e0e" stroke-width=".3">
<path d="M106.6 129.8v2.5"/>
<circle cx="106.6" cy="129.8" r=".5"/>
</g>
<circle cx="106.6" cy="129.8" r=".5" fill="#0e0e0e"/>
<g fill="none" stroke="#0e0e0e" stroke-width=".3">
<path d="M106.6 112.6v2.5"/>
<circle cx="106.6" cy="129.8" r=".5"/>
</g>
<circle cx="106.6" cy="115.1" r=".5" fill="#0e0e0e"/>
<g fill="none" stroke="#0e0e0e" stroke-width=".3">
<path d="M99.2 122.4h-2.5v2.5"/>
<circle cx="106.6" cy="115.1" r=".5"/>
</g>
<circle cx="96.7" cy="124.9" r=".5" fill="#0e0e0e"/>
<g fill="none" stroke="#0e0e0e" stroke-width=".3">
<path d="M116.4 120v2.4h-2.5"/>
<circle cx="96.7" cy="124.9" r=".5"/>
</g>
<circle cx="116.4" cy="120" r=".5" fill="#0e0e0e"/>
<g fill="none" stroke="#0e0e0e" stroke-width=".3">
<path d="M301.1 137.2v7.4M301.1 152v2.5"/>
<circle cx="116.4" cy="120" r=".5"/>
</g>
<g fill="none" stroke="#000" stroke-width=".3">
<path d="M45 120h4.9M72.1 120h4.9M306 120h4.9M333.1 120h4.9M45 124.9h4.9M45 139.7h4.9M67.8 133h3.3M72.1 124.9h4.9M72.1 134.8h4.9M72.1 129.8h4.9M72.1 139.7h4.9M301.1 122.4v2.5"/>
<path d="M301.1 134.8v2.4M306 124.9h4.9M306 139.7h4.9M328.8 133h3.3M333.1 124.9h4.9M333.1 134.8h4.9M333.1 129.8h4.9M333.1 139.7h4.9M352.8 122.4v2.5M352.8 134.8v2.4M301.1 144.6v2.5M301.1 149.5v2.5"/>
<path d="M150.9 196.3h4.9M150.9 191.4h4.9M178 196.3h4.9M178 191.4h4.9M150.9 211.1h4.9M173.7 204.4h3.3M178 206.2h4.9M178 201.2h4.9M178 211.1h4.9"/>
</g>
<g fill="none" stroke="#4c4c4c" stroke-width=".3">
<path d="M49.9 117.5h22.2v24.6h-22.2zM57.3 117.5v24.6M64.7 117.5v24.6M310.9 117.5h22.2v24.6h-22.2zM318.3 117.5v24.6M325.7 117.5v24.6M299.1 124.9h4v9.9h-4zM337 128.8l2 2M337 133.8l2 2M339 128.8l-2 2M339 133.8l-2 2M350.8 124.9h4v9.9h-4z"/>
<path d="M297.1 149h7.9M297.1 147.6h7.9M301.1 147.1v.5M301.1 149v.5M155.8 188.9h22.2v24.7h-22.2zM163.2 188.9v24.7M170.6 188.9v24.7"/>
</g>
<path d="M291.2 138.4v2.5M291.2 139.7h2.5M298.6 157h5M299.3 157.7h3.5M300.1 158.5h2M300.8 159.2h.5M301.1 154.5v2.5M338 144.7h5M338.7 145.4h3.5M339.5 146.1h2M340.2 146.9h.5M340.5 142.1v2.6" fill="none" stroke="#262626" stroke-width=".3"/>
<circle cx="301.1" cy="139.7" r=".5" fill="#0e0e0e"/>
<g fill="none" stroke="#0e0e0e" stroke-width=".3">
<path d="M301.1 139.7h4.9"/>
<circle cx="301.1" cy="139.7" r=".5"/>
</g>
<circle cx="301.1" cy="139.7" r=".5" fill="#0e0e0e"/>
<g fill="none" stroke="#0e0e0e" stroke-width=".3">
<path d="M293.7 139.7h7.4M301.1 122.4h4.9v2.5M338 139.7h2.5v2.4"/>
<circle cx="301.1" cy="139.7" r=".5"/>
</g>
<circle cx="301.1" cy="139.7" r=".5" fill="#0e0e0e"/>
<g fill="none" stroke="#0e0e0e" stroke-width=".3">
<path d="M288.8 120h17.2M338 120h14.8v2.4"/>
<circle cx="301.1" cy="139.7" r=".5"/>
</g>
<circle cx="352.8" cy="120" r=".5" fill="#0e0e0e"/>
<g fill="none" stroke="#0e0e0e" stroke-width=".3">
<path d="M352.8 120h7.4"/>
<circle cx="352.8" cy="120" r=".5"/>
</g>
<circle cx="352.8" cy="120" r=".5" fill="#0e0e0e"/>
<g fill="none" stroke="#0e0e0e" stroke-width=".3">
<path d="M338 124.9h7.4v14.8h14.8"/>
<circle cx="352.8" cy="120" r=".5"/>
</g>
<circle cx="352.8" cy="139.7" r=".5" fill="#0e0e0e"/>
<g fill="none" stroke="#0e0e0e" stroke-width=".3">
<path d="M352.8 137.2v2.5"/>
<circle cx="352.8" cy="139.7" r=".5"/>
</g>
<circle cx="352.8" cy="139.7" r=".5" fill="#0e0e0e"/>
<circle cx="352.8" cy="139.7" r=".5" fill="none" stroke="#0e0e0e" stroke-width=".3"/>
<g fill="none" stroke="#000" stroke-width=".3">
<path d="M104.1 46.1h2.5M116.4 46.1h2.5M227.2 56v2.4M227.2 68.3v2.4M175.5 127.4h4.9M175.5 122.4h4.9M198.3 135.5h3.3M202.6 127.4h4.9M202.6 137.2h4.9M202.6 132.3h4.9M202.6 122.4h4.9M175.5 142.1h4.9"/>
<path d="M202.6 142.1h4.9"/>
</g>
<g fill="none" stroke="#4c4c4c" stroke-width=".3">
<path d="M106.6 44.1h9.8v4h-9.8zM130 41.8h1l.5-.5h1l.5 .5h1M130 46.7h1l.5-.5h1l.5 .5h1M134 42.4h-1l-.5 .5h-1l-.5-.5h-1l-1.3 1.3M134 47.3h-1l-.5 .5h-1l-.5-.5h-1l-1.3 1.3M225.2 58.4h4v9.9h-4zM245.7 41.8h1l.5-.5h1l.5 .5h1M245.7 46.7h1l.5-.5h1l.5 .5h1M249.7 42.4h-1l-.5 .5h-1l-.5-.5h-1l-1.3 1.3M249.7 47.3h-1l-.5 .5h-1l-.5-.5h-1l-1.3 1.3M383.6 41.8h1l.5-.5h1l.5 .5h1M383.6 46.7h1l.5-.5h1l.5 .5h1"/>
<path d="M387.6 42.4h-1l-.5 .5h-1l-.5-.5h-1l-1.3 1.3M387.6 47.3h-1l-.5 .5h-1l-.5-.5h-1l-1.3 1.3M125 118.1h1l.5-.5h1l.5 .5h1M129 118.7h-1l-.5 .5h-1l-.5-.5h-1l-1.2 1.3M180.4 120h22.2v24.6h-22.2zM187.8 120v24.6M195.2 120v24.6M361.4 118.1h1l.5-.5h1l.5 .5h1M365.4 118.7h-1l-.5 .5h-1l-.5-.5h-1l-1.2 1.3M125 123h1l.5-.5h1l.5 .5h1M129 123.7h-1l-.5 .5h-1l-.5-.5h-1l-1.2 1.2M255.5 120.6h1.1l.4-.5h1l.6 .5h.9"/>
<path d="M255.5 125.5h1.1l.4-.5h1l.6 .5h.9M259.5 121.2h-.9l-.6 .5h-1l-.4-.5h-1.1l-1.2 1.2M259.5 126.1h-.9l-.6 .5h-1l-.4-.5h-1.1l-1.2 1.3M361.4 137.8h1l.5-.5h1l.5 .5h1M365.4 138.4h-1l-.5 .5h-1l-.5-.5h-1l-1.2 1.3M102.9 189.5h1l.5-.5h1l.5 .5h1M106.9 190.1h-1l-.5 .5h-1l-.5-.5h-1l-1.3 1.3M206.3 189.5h1l.5-.5h1l.5 .5h1M210.3 190.1h-1l-.5 .5h-1l-.5-.5h-1l-1.2 1.3M302.3 189.5h1l.5-.5h1l.5 .5h1M306.3 190.1h-1l-.5 .5h-1l-.5-.5h-1l-1.2 1.3M395.9 189.5h1l.5-.5h1l.5 .5h1"/>
<path d="M399.9 190.1h-1l-.5 .5h-1l-.5-.5h-1l-1.2 1.3M102.9 209.2h1l.5-.5h1l.5 .5h1M106.9 209.8h-1l-.5 .5h-1l-.5-.5h-1l-1.3 1.3M206.3 209.2h1l.5-.5h1l.5 .5h1M210.3 209.8h-1l-.5 .5h-1l-.5-.5h-1l-1.2 1.3M302.3 209.2h1l.5-.5h1l.5 .5h1M306.3 209.8h-1l-.5 .5h-1l-.5-.5h-1l-1.2 1.3M395.9 209.2h1l.5-.5h1l.5 .5h1M399.9 209.8h-1l-.5 .6h-1l-.5-.6h-1l-1.2 1.3"/>
</g>
<path d="M297.4 58.4h2.5M298.6 58.4v2.5M363.9 73.2h2.5M365.1 70.7v2.5M38.8 134.7h2.5M40.1 134.7v2.5M105.3 149.6h2.5M106.6 147.1v2.5" fill="none" stroke="#262626" stroke-width=".3"/>
<g fill="none" stroke="#b0b0b0" stroke-width=".3">
<path d="M130.2 42h1l.5-.5h1l.5 .5h1M130.2 46.9h1l.5-.4h1l.5 .4h1M134.2 42.7h-1l-.5 .5h-1l-.5-.5h-1l-1.5 1M134.2 47.6h-1l-.5 .5h-1l-.5-.5h-1l-1.5 1M245.9 42h1.1l.4-.5h1l.6 .5h.9M245.9 46.9h1.1l.4-.4h1l.6 .4h.9M249.9 42.7h-.9l-.6 .5h-1l-.4-.5h-1.1l-1.5 1M249.9 47.6h-.9l-.6 .5h-1l-.4-.5h-1.1l-1.5 1M383.8 42h1.1l.4-.5h1l.5 .5h1M383.8 46.9h1.1l.4-.4h1l.5 .4h1M387.8 42.7h-1l-.5 .5h-1l-.4-.5h-1.1l-1.5 1M387.8 47.6h-1l-.5 .5h-1l-.4-.5h-1.1l-1.5 1"/>
<path d="M125.3 118.4h1l.5-.5h1l.5 .5h1M129.3 119h-1l-.5 .5h-1l-.5-.5h-1l-1.5 1M361.7 118.4h1l.5-.5h1l.5 .5h1M365.7 119h-1l-.5 .5h-1l-.5-.5h-1l-1.5 1M125.3 123.3h1l.5-.5h1l.5 .5h1M129.3 123.9h-1l-.5 .5h-1l-.5-.5h-1l-1.5 1M255.8 120.8h1l.5-.5h1l.5 .5h1M255.8 125.8h1l.5-.6h1l.5 .6h1M259.8 121.4h-1l-.5 .6h-1l-.5-.6h-1l-1.5 1M259.8 126.4h-1l-.5 .5h-1l-.5-.5h-1l-1.5 1M361.7 138.1h1l.5-.5h1l.5 .5h1M365.7 138.7h-1l-.5 .5h-1l-.5-.5h-1l-1.5 1"/>
<path d="M103.1 189.8h1l.5-.5h1l.5 .5h1M107.1 190.4h-1l-.5 .5h-1l-.5-.5h-1l-1.5 1M206.5 189.8h1l.5-.5h1.1l.4 .5h1.1M210.6 190.4h-1.1l-.4 .5h-1.1l-.5-.5h-1l-1.4 1M302.6 189.8h1l.5-.5h1l.5 .5h1M306.6 190.4h-1l-.5 .5h-1l-.5-.5h-1l-1.5 1M396.2 189.8h1l.5-.5h1l.5 .5h1M400.2 190.4h-1l-.5 .5h-1l-.5-.5h-1l-1.5 1M103.1 209.5h1l.5-.5h1l.5 .5h1M107.1 210.1h-1l-.5 .5h-1l-.5-.5h-1l-1.5 1M206.5 209.5h1l.5-.5h1.1l.4 .5h1.1M210.6 210.1h-1.1l-.4 .5h-1.1l-.5-.5h-1l-1.4 1"/>
<path d="M302.6 209.5h1l.5-.5h1l.5 .5h1M306.6 210.1h-1l-.5 .5h-1l-.5-.5h-1l-1.5 1M396.2 209.5h1l.5-.5h1l.5 .5h1M400.2 210.1h-1l-.5 .5h-1l-.5-.5h-1l-1.5 1"/>
</g>
<g font-size="4.2">
<text x="14.9" y="171.7" transform="rotate(-90 14.9 171.7)">Подп. дата</text>
<text x="14.9" y="228.8" transform="rotate(-90 14.9 228.8)">Взам. инв. №Инв. № дубл.</text>
<text x="14.9" y="257.9" transform="rotate(-90 14.9 257.9)">Подп. и дата</text>
<text x="402.2" y="280">Лист</text>
<text x="14.9" y="286.9" transform="rotate(-90 14.9 286.9)">Инв. № подл.</text>
<text x="217.3" y="293.8">Файл:УШЯИ.467444.130Э3_3-R1.SchDoc</text>
<text x="230.2" y="288.8">Изм.Лист № докум.</text>
<text x="270" y="288.8">Подп.</text>
<text x="284.8" y="288.8">Дата</text>
<text x="303.5" y="293.8">Копировал</text>
<text x="394.6" y="293.8">Формат А3</text>
</g>
<text font-size="4.2" fill="#2f2f2f" x="404.5" y="287.4">3</text>
<g font-size="4.1" fill="#262626">
<text x="108.1" y="15.6">GND</text>
<text x="223.8" y="15.6">GND</text>
<text x="361.7" y="15.6">GND</text>
<text x="39.2" y="57.5">+3.3VB</text>
<text x="154.9" y="57.5">+3.3VB</text>
<text x="292.9" y="57.5">+3.3VB</text>
<text x="88.4" y="69.6">GND</text>
<text x="204.1" y="69.6">GND</text>
<text x="342" y="69.6">GND</text>
<text x="81" y="74.5">GND</text>
<text x="105.7" y="76.9">+3.3VB</text>
<text x="196.7" y="74.5">GND</text>
<text x="221.4" y="76.9">+3.3VB</text>
<text x="334.6" y="74.5">GND</text>
<text x="359.3" y="76.9">+3.3VB</text>
<text x="41.6" y="86.8">GND</text>
<text x="157.4" y="86.8">GND</text>
<text x="295.2" y="86.8">GND</text>
<text x="103.2" y="91.9">GND</text>
<text x="233.7" y="94.4">GND</text>
<text x="34.3" y="133.9">+3.3VB</text>
<text x="164.8" y="136.3">+3.3VB</text>
<text x="284.2" y="141.1">+5V</text>
<text x="83.5" y="145.9">GND</text>
<text x="214" y="148.3">GND</text>
<text x="76.1" y="150.8">GND</text>
<text x="100.8" y="153.2">+3.3VB</text>
<text x="206.6" y="153.2">GND</text>
<text x="231.3" y="155.7">+3.3VB</text>
<text x="337.1" y="150.8">GND</text>
<text x="36.7" y="163.1">GND</text>
<text x="167.2" y="165.6">GND</text>
<text x="297.7" y="163.1">GND</text>
<text x="25.7" y="212.5">+5V</text>
<text x="124" y="212.5">+3.3VB</text>
<text x="225.1" y="212.5">+5V</text>
<text x="318.7" y="212.5">+5V</text>
<text x="78.6" y="222.2">GND</text>
<text x="181.9" y="222.2">GND</text>
<text x="278" y="222.2">GND</text>
<text x="371.6" y="222.2">GND</text>
<text x="39.2" y="234.5">GND</text>
<text x="142.6" y="234.5">GND</text>
<text x="238.6" y="234.5">GND</text>
<text x="332.2" y="234.5">GND</text>
</g>
<g font-size="4.1" fill="#0e0e0e">
<text x="113.7" y="31.8">R27</text>
<text x="229.4" y="31.8">R34</text>
<text x="367.3" y="31.8">R41</text>
<text x="109" y="42.8">R26</text>
<text x="224.7" y="42.8">R31</text>
<text x="362.6" y="42.8">R38</text>
<text x="37.6" y="69.9">C72</text>
<text x="54.8" y="69.7">DA10</text>
<text x="113.7" y="66.3">R25</text>
<text x="153.3" y="69.9">C75</text>
<text x="170.6" y="69.7">DA13</text>
<text x="229.4" y="66.3">R30</text>
<text x="291.2" y="69.9">C78</text>
<text x="308.4" y="69.7">DA16</text>
<text x="367.3" y="66.3">R37</text>
<text x="108.8" y="108.2">R48</text>
<text x="239.3" y="110.7">R49</text>
<text x="104.1" y="119.1">R44</text>
<text x="234.6" y="121.6">R47</text>
<text x="355.3" y="129">R32</text>
<text x="303.3" y="132.8">R28</text>
<text x="108.8" y="142.7">R43</text>
<text x="32.7" y="146.2">C80</text>
<text x="49.9" y="146.1">DA18</text>
<text x="163.2" y="148.7">C81</text>
<text x="180.4" y="148.5">DA19</text>
<text x="239.3" y="145.1">R46</text>
<text x="293.7" y="146.2">C73</text>
<text x="310.9" y="146.1">DA11</text>
<text x="96.7" y="200.4">R39</text>
<text x="200.1" y="200.4">R40</text>
<text x="296.2" y="200.4">R33</text>
<text x="389.7" y="200.4">R45</text>
<text x="44.7" y="204.2">R35</text>
<text x="148.2" y="204.2">R36</text>
<text x="244.2" y="204.2">R29</text>
<text x="337.8" y="204.2">R42</text>
<text x="35.1" y="217.6">C76</text>
<text x="52.4" y="217.4">DA14</text>
<text x="138.6" y="217.6">C77</text>
<text x="155.8" y="217.4">DA15</text>
<text x="234.6" y="217.6">C74</text>
<text x="251.8" y="217.4">DA12</text>
<text x="328.2" y="217.6">C79</text>
<text x="345.4" y="217.4">DA17</text>
</g>
<g font-size="4.1">
<text x="123.8" y="47.7">DAT_ADC1_n</text>
<text x="123.8" y="42.8">DAT_ADC1_p</text>
<text x="239.5" y="47.7">DAT_ADC2_n</text>
<text x="239.5" y="42.8">DAT_ADC2_p</text>
<text x="377.4" y="47.7">DAT_ADC3_n</text>
<text x="377.4" y="42.8">DAT_ADC3_p</text>
<text x="81.9" y="52.6">DAT_ADC1</text>
<text x="197.7" y="52.6">DAT_ADC2</text>
<text x="335.5" y="52.6">DAT_ADC3</text>
<text x="118.9" y="119.1">DAT_ADC4_p</text>
<text x="355.3" y="119.1">CLK_DDAC_p</text>
<text x="118.9" y="124">DAT_ADC4_n</text>
<text x="249.4" y="121.6">LINE_p</text>
<text x="77" y="129">DAT_ADC4</text>
<text x="207.5" y="131.4">LINE</text>
<text x="249.4" y="126.5">LINE_n</text>
<text x="355.3" y="138.8">CLK_DDAC_n</text>
<text x="96.7" y="190.5">DAT_DDAC_p</text>
<text x="133.6" y="190.5">CLK_ADC</text>
<text x="200.1" y="190.5">CLK_ADC_p</text>
<text x="229.7" y="190.5">PULSC</text>
<text x="296.2" y="190.5">IMPC_p</text>
<text x="323.2" y="190.5">PULSB</text>
<text x="389.7" y="190.5">IMPB_p</text>
<text x="96.7" y="210.2">DAT_DDAC_n</text>
<text x="200.1" y="210.2">CLK_ADC_n</text>
<text x="296.2" y="210.2">IMPC_n</text>
<text x="389.7" y="210.2">IMPB_n</text>
</g>
<g font-size="4.1" fill="#4c4c4c">
<text x="288.8" y="119.1">CLK_DDAC</text>
<text x="30.2" y="190.5">DT_DDAC</text>
</g>
<g font-size="3.2">
<text x="55.8" y="44.7">DI</text>
<text x="74" y="44.7">A</text>
<text x="171.6" y="44.7">DI</text>
<text x="189.8" y="44.7">A</text>
<text x="309.5" y="44.7">DI</text>
<text x="327.7" y="44.7">A</text>
<text x="55.8" y="49.7">DE</text>
<text x="74.3" y="49.7">B</text>
<text x="171.6" y="49.7">DE</text>
<text x="190" y="49.7">B</text>
<text x="309.5" y="49.7">DE</text>
<text x="327.9" y="49.7">B</text>
<text x="72.5" y="54.6">RO</text>
<text x="72.7" y="59.5">RE</text>
<text x="188.3" y="54.6">RO</text>
<text x="188.5" y="59.5">RE</text>
<text x="326.1" y="54.6">RO</text>
<text x="326.3" y="59.5">RE</text>
<text x="55.8" y="64.4">VCC</text>
<text x="70.7" y="64.4">GND</text>
<text x="171.6" y="64.4">VCC</text>
<text x="186.5" y="64.4">GND</text>
<text x="309.5" y="64.4">VCC</text>
<text x="324.4" y="64.4">GND</text>
<text x="50.9" y="126">DE</text>
<text x="50.9" y="121.1">DI</text>
<text x="69.1" y="121.1">A</text>
<text x="69.3" y="126">B</text>
<text x="181.4" y="123.5">DI</text>
<text x="199.6" y="123.5">A</text>
<text x="311.9" y="126">DE</text>
<text x="311.9" y="121.1">DI</text>
<text x="330.1" y="121.1">A</text>
<text x="330.3" y="126">B</text>
<text x="67.6" y="130.9">RO</text>
<text x="181.4" y="128.4">DE</text>
<text x="199.9" y="128.4">B</text>
<text x="328.6" y="130.9">RO</text>
<text x="67.8" y="135.8">RE</text>
<text x="198.1" y="133.4">RO</text>
<text x="328.8" y="135.8">RE</text>
<text x="50.9" y="140.8">VCC</text>
<text x="65.8" y="140.8">GND</text>
<text x="181.4" y="143.2">VCC</text>
<text x="196.3" y="143.2">GND</text>
<text x="198.3" y="138.3">RE</text>
<text x="311.9" y="140.8">VCC</text>
<text x="326.9" y="140.8">GND</text>
<text x="53.4" y="197.4">DE</text>
<text x="53.4" y="192.5">DI</text>
<text x="71.6" y="192.5">A</text>
<text x="71.8" y="197.4">B</text>
<text x="156.8" y="197.4">DE</text>
<text x="156.8" y="192.5">DI</text>
<text x="175" y="192.5">A</text>
<text x="175.2" y="197.4">B</text>
<text x="252.8" y="197.4">DE</text>
<text x="252.8" y="192.5">DI</text>
<text x="271" y="192.5">A</text>
<text x="271.2" y="197.4">B</text>
<text x="346.4" y="197.4">DE</text>
<text x="346.4" y="192.5">DI</text>
<text x="364.6" y="192.5">A</text>
<text x="364.8" y="197.4">B</text>
<text x="70.1" y="202.3">RO</text>
<text x="173.5" y="202.3">RO</text>
<text x="269.5" y="202.3">RO</text>
<text x="363.1" y="202.3">RO</text>
<text x="70.3" y="207.3">RE</text>
<text x="173.7" y="207.3">RE</text>
<text x="269.7" y="207.3">RE</text>
<text x="363.3" y="207.3">RE</text>
<text x="53.4" y="212.2">VCC</text>
<text x="68.3" y="212.2">GND</text>
<text x="156.8" y="212.2">VCC</text>
<text x="171.7" y="212.2">GND</text>
<text x="252.8" y="212.2">VCC</text>
<text x="267.8" y="212.2">GND</text>
<text x="346.4" y="212.2">VCC</text>
<text x="361.3" y="212.2">GND</text>
</g>
<g font-size="3.2" fill="#0e0e0e">
<text x="63.2" y="44.7">RTX</text>
<text x="179" y="44.7">RTX</text>
<text x="316.9" y="44.7">RTX</text>
<text x="58.3" y="121.1">RTX</text>
<text x="188.8" y="123.5">RTX</text>
<text x="319.3" y="121.1">RTX</text>
<text x="60.8" y="192.5">RTX</text>
<text x="164.2" y="192.5">RTX</text>
<text x="260.2" y="192.5">RTX</text>
<text x="353.8" y="192.5">RTX</text>
</g>
<g font-size="2.3">
<text x="52.6" y="43.2">4</text>
<text x="78" y="43.2">6</text>
<text x="168.3" y="43.2">4</text>
<text x="193.7" y="43.2">6</text>
<text x="306.2" y="43.2">4</text>
<text x="331.6" y="43.2">6</text>
<text x="52.7" y="48.1">3</text>
<text x="78" y="53">1</text>
<text x="78" y="48.1">7</text>
<text x="168.5" y="48.1">3</text>
<text x="193.7" y="53">1</text>
<text x="193.7" y="48.1">7</text>
<text x="306.4" y="48.1">3</text>
<text x="331.6" y="53">1</text>
<text x="331.6" y="48.1">7</text>
<text x="78" y="58">2</text>
<text x="193.7" y="58">2</text>
<text x="331.6" y="58">2</text>
<text x="52.6" y="62.9">8</text>
<text x="78" y="62.9">5</text>
<text x="168.3" y="62.9">8</text>
<text x="193.7" y="62.9">5</text>
<text x="306.2" y="62.9">8</text>
<text x="331.6" y="62.9">5</text>
<text x="47.7" y="119.5">4</text>
<text x="73.1" y="119.5">6</text>
<text x="308.7" y="119.5">4</text>
<text x="334.1" y="119.5">6</text>
<text x="47.8" y="124.4">3</text>
<text x="73.1" y="124.4">7</text>
<text x="178.2" y="122">4</text>
<text x="203.6" y="122">6</text>
<text x="308.9" y="124.4">3</text>
<text x="334.1" y="124.4">7</text>
<text x="73.1" y="129.3">1</text>
<text x="178.4" y="126.9">3</text>
<text x="203.6" y="131.8">1</text>
<text x="203.6" y="126.9">7</text>
<text x="334.1" y="129.3">1</text>
<text x="73.1" y="134.3">2</text>
<text x="203.6" y="136.7">2</text>
<text x="334.1" y="134.3">2</text>
<text x="47.7" y="139.2">8</text>
<text x="73.1" y="139.2">5</text>
<text x="178.2" y="141.6">8</text>
<text x="203.6" y="141.6">5</text>
<text x="308.7" y="139.2">8</text>
<text x="334.1" y="139.2">5</text>
<text x="50.1" y="190.9">4</text>
<text x="75.5" y="190.9">6</text>
<text x="153.5" y="190.9">4</text>
<text x="178.9" y="190.9">6</text>
<text x="249.6" y="190.9">4</text>
<text x="275" y="190.9">6</text>
<text x="343.2" y="190.9">4</text>
<text x="368.6" y="190.9">6</text>
<text x="50.3" y="195.8">3</text>
<text x="75.5" y="195.8">7</text>
<text x="153.7" y="195.8">3</text>
<text x="178.9" y="195.8">7</text>
<text x="249.8" y="195.8">3</text>
<text x="275" y="195.8">7</text>
<text x="343.3" y="195.8">3</text>
<text x="368.6" y="195.8">7</text>
<text x="75.5" y="200.7">1</text>
<text x="178.9" y="200.7">1</text>
<text x="275" y="200.7">1</text>
<text x="368.6" y="200.7">1</text>
<text x="75.5" y="205.7">2</text>
<text x="178.9" y="205.7">2</text>
<text x="275" y="205.7">2</text>
<text x="368.6" y="205.7">2</text>
<text x="50.1" y="210.6">8</text>
<text x="75.5" y="210.6">5</text>
<text x="153.5" y="210.6">8</text>
<text x="178.9" y="210.6">5</text>
<text x="249.6" y="210.6">8</text>
<text x="275" y="210.6">5</text>
<text x="343.2" y="210.6">8</text>
<text x="368.6" y="210.6">5</text>
</g>
<text font-size=".5" x="13" y="290">ALTIUM GOSTBOM2.0 KEV</text>
</svg>
